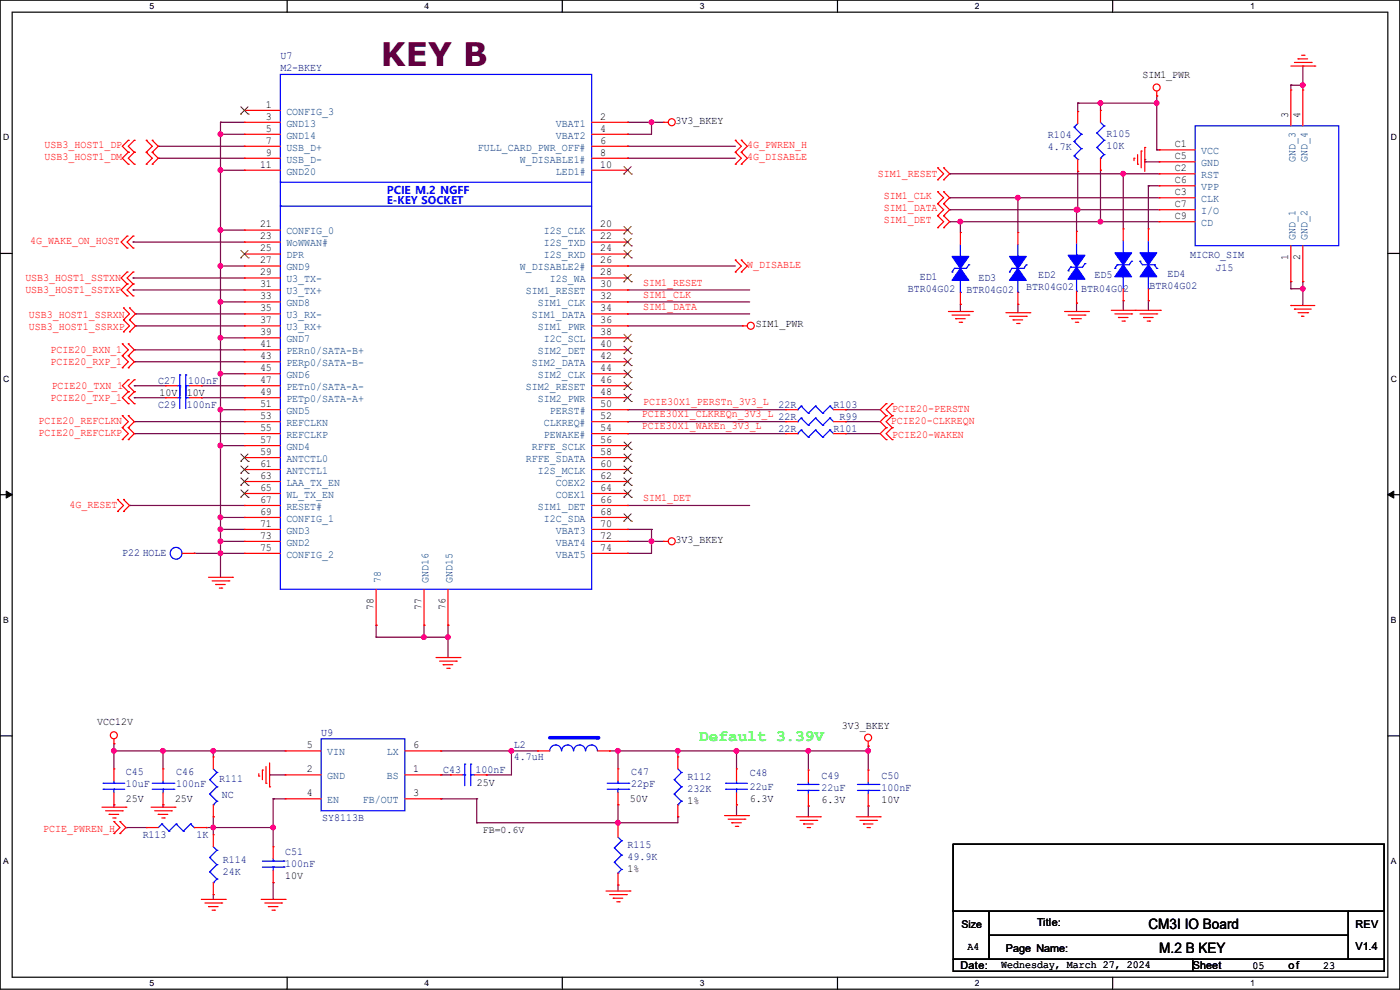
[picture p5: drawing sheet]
<svg xmlns="http://www.w3.org/2000/svg" width="297mm" height="210mm" viewBox="0 0 297 210" stroke-linecap="round" stroke-linejoin="round" font-family="sans-serif">
<path d="M0 0h297v209.8h-297zM2.6 2.6h291.8v204.7h-291.8z" fill="none" stroke="#000" stroke-width=".25"/>
<g fill="#fff">
<path d="M31.7 .3h1v2h-1z"/>
<path d="M31.7 207.6h1v1.9h-1z"/>
</g>
<path d="M60.9 0v2.6M60.9 207.3v2.5" fill="none" stroke="#000" stroke-width=".25"/>
<g fill="#fff">
<path d="M90.1 .3h1v2h-1z"/>
<path d="M90.1 207.6h1v1.9h-1z"/>
</g>
<path d="M119.3 0v2.6M119.3 207.3v2.5" fill="none" stroke="#000" stroke-width=".25"/>
<g fill="#fff">
<path d="M148.5 .3h.9v2h-.9z"/>
<path d="M148.5 207.6h.9v1.9h-.9z"/>
</g>
<path d="M177.7 0v2.6M177.7 207.3v2.5" fill="none" stroke="#000" stroke-width=".25"/>
<g fill="#fff">
<path d="M206.8 .3h1v2h-1z"/>
<path d="M206.8 207.6h1v1.9h-1z"/>
</g>
<path d="M236.1 0v2.6M236.1 207.3v2.5" fill="none" stroke="#000" stroke-width=".25"/>
<g fill="#fff">
<path d="M265.2 .3h1v2h-1z"/>
<path d="M265.2 207.6h1v1.9h-1z"/>
<path d="M.7 28.2h1.2v1.9h-1.2z"/>
<path d="M295.1 28.2h1.2v1.9h-1.2z"/>
<path d="M.7 79.3h1.2v2h-1.2z"/>
<path d="M295.1 79.3h1.2v2h-1.2z"/>
</g>
<path d="M0 53.8h2.6M294.4 53.8h2.6" fill="none" stroke="#000" stroke-width=".25"/>
<g fill="#fff">
<path d="M.7 130.5h1.2v2h-1.2z"/>
<path d="M295.1 130.5h1.1v2h-1.1z"/>
</g>
<path d="M0 104.9h2.6M294.4 104.9h2.6" fill="none" stroke="#000" stroke-width=".25"/>
<path d="M1.3 104.2l1.3 .7-1.3 .8zM294.4 104.9l1.3-.7v1.5z" fill="#000" stroke="#000" stroke-width=".21"/>
<g fill="#fff">
<path d="M.7 181.7h1.2v2h-1.2z"/>
<path d="M295.1 181.7h1.1v2h-1.1z"/>
</g>
<path d="M0 156.1h2.6M294.4 156.1h2.6M202.2 179.1h91.5v14.2h-91.5zM202.2 193.3h7.6v10.2h-7.6zM209.8 193.3h76.2v5.1h-76.2zM209.8 198.4h76.2v5.1h-76.2zM286 193.3h7.7v10.2h-7.7zM202.2 203.5h50.8v2.5h-50.8zM253 203.5h40.7v2.5h-40.7z" fill="none" stroke="#000" stroke-width=".25"/>
<g fill="none" stroke="#800040" stroke-width=".25">
<path d="M273.9 18.1h.1M273.9 18.1h2.5M273.9 18.1v1M276.4 14h.1M276.4 18.1h.1M276.4 14v5.1M33.6 33.6h.1M33.6 31h.1M33.6 31h18.3M33.6 33.6h18.3M46.8 28.5h.1M46.8 36.1h.1"/>
<path d="M46.8 26h.1M46.8 26v96.5M46.8 28.5h5.1M46.8 26h5.1M46.8 36.1h5.1M133.1 26h.1M133.1 28.5h.1M133.1 31h.1M133.1 33.6h.1M133.1 26h7.7M133.1 31h22.9M133.1 33.6h22.9"/>
<path d="M138.2 26h.1M138.2 26v2.5h-5.1M201.5 36.9h.1M201.5 36.9h44.4M228.6 21.9h.1M228.6 36.4h.1M228.6 21.9h16.8M228.6 21.9v1.8M228.6 36.4v8.1M233.5 21.9h.1M233.5 36.1h.1M233.5 21.9v1.5"/>
<path d="M233.5 36.1v10.9M238.3 36.9h.1M238.3 36.9v11.7M242.9 33.8h.1M242.9 34.3h.1M242.9 33.8v.5M242.9 34.3h3M243.6 39.4h.1M243.6 39.4v9.2M243.6 39.4h2.3M245.4 20.4h.1M245.4 31.8h.1"/>
<path d="M245.4 21.9h.1M245.4 20.4v11.4M245.4 31.8h.5M28.2 51.4h.1M28.2 59h.1M28.2 51.4h23.7M28.2 59h23.7M46.8 56.4h.1M46.8 48.8h.1M46.8 56.4h5.1M46.8 48.8h5.1M133.1 56.4h.1"/>
<path d="M133.1 56.4h22.9M201.5 42h.1M201.5 44.5h.1M201.5 47h.1M201.5 42h44.4M201.5 44.5h44.4M201.5 47h44.4M203.8 47h.1M203.8 47v2.3M215.9 42h.1M215.9 42v7.3M228.4 44.5h.1"/>
<path d="M228.4 44.5v4.6M228.6 44.5h.1M233.5 47h.1M273.9 59.7h.1M273.9 59.7v1.6M276.4 59.7h.1M276.4 59.7v5.1M28.2 61.5h.1M28.2 61.5h23.7M28.5 74.2h.1M28.5 76.8h.1M28.5 74.2h23.4"/>
<path d="M28.5 76.8h23.4M28.7 69.1h.1M28.7 66.6h.1M28.7 69.1h23.2M28.7 66.6h23.2M46.8 64.1h.1M46.8 71.7h.1M46.8 79.3h.1M46.8 64.1h5.1M46.8 71.7h5.1M46.8 79.3h5.1M133.1 69.1h.1"/>
<path d="M133.1 66.6h.1M133.1 64.1h.1M133.1 61.5h.1M133.1 64.1h25.9M133.1 69.1h24.4M133.1 66.6h25.9M133.1 61.5h25.9M203.8 64.6h.1M203.8 64.6v1.5M215.9 64.6h.1M215.9 64.6v1.7M228.4 64.3h.1"/>
<path d="M228.4 64.3v1.8M238.3 63.8h.1M238.3 63.8v2M243.6 63.8h.1M243.6 63.8v2M273.9 61.3h.1M273.9 61.3h2.5M276.4 61.3h.1M28.5 81.8h.1M28.5 84.4h.1M28.5 92h.1M28.5 89.5h.1"/>
<path d="M28.5 89.5h23.4M28.5 92h23.4M28.5 81.8h6.6M28.5 84.4h6.6M42.7 84.4h.1M42.7 81.8h.1M42.7 81.8h9.2M42.7 84.4h9.2M46.8 94.5h.1M46.8 86.9h.1M46.8 86.9h5.1M46.8 94.5h5.1"/>
<path d="M133.1 89.5h.1M133.1 92h.1M133.1 86.9h.1M133.1 89.5h33.6M133.1 92h33.6M133.1 86.9h33.6M179.4 89.5h.1M179.4 92h.1M179.4 86.9h.1M179.4 89.5h7.3M179.4 92h7.3M179.4 86.9h7.3"/>
<path d="M27.5 107.2h.1M27.5 107.2h24.4M41.2 117.4h.1M41.2 117.4h10.7M46.8 114.9h.1M46.8 112.3h.1M46.8 109.8h.1M46.8 117.4h.1M46.8 114.9h5.1M46.8 112.3h5.1M46.8 109.8h5.1M133.1 114.9h.1"/>
<path d="M133.1 117.4h.1M133.1 112.3h.1M133.1 107.2h.1M133.1 114.9h7.7M133.1 112.3h5.1M133.1 107.2h25.9M138.2 114.9h.1M138.2 112.3h.1M138.2 112.3v5.1h-5.1M79.8 132.6h.1M79.8 135.2h.1M79.8 132.6v2.6"/>
<path d="M79.8 135.2h15.2M90 132.6h.1M90 135.2h.1M90 132.6v2.6M95 132.6h.1M95 135.2h.1M95 132.6v6.9M24.2 157.8h.1M24.2 159.3h.1M24.2 159.3h36.3M24.2 157.8v5.3M34.6 159.3h.1"/>
<path d="M34.6 159.3v3.8M45.3 159.3h.1M45.3 159.3v1.3M93.5 159.3h.1M93.5 159.3h20.6M108.5 159.3h.1M108.5 159.3v5.1h-5.3M129.3 159.3h.1M129.3 159.3h54.9M131.1 159.3h.1M131.1 159.3v3.8M143.8 159.3h.1"/>
<path d="M143.8 159.3v1.3M156.3 159.3h.1M156.3 159.3v3.8M171.5 159.3h.1M171.5 159.3v4.1M184.2 158.3h.1M184.2 159.3h.1M184.2 158.3v5.1M24.2 170.7h.1M24.2 170.7v.5M26.7 175.6h.1M26.7 175.6h4.3"/>
<path d="M34.6 170.7h.1M34.6 170.7v.5M43.7 175.6h.1M43.7 175.6h14.3M45.3 175.6h.1M45.3 173.3h.1M45.3 173.3v3.8M57.2 164.4h.1M57.2 164.4h3.3M58 175.6h.1M58 169.5h.1M58 169.5v10.1"/>
<path d="M58 169.5h2.5M93.5 164.4h.1M93.5 169.5h.1M93.5 164.4h2M93.5 169.5h7.6M101.1 174.5h.1M101.1 169.5h.1M101.1 169.5v5M103.2 164.4h.1M131.1 174.5h.1M131.1 170.7h.1M131.1 170.7v4.3"/>
<path d="M143.8 173.3h.1M143.8 173.3v1.2h-42.7M156.3 170.7h.1M156.3 170.7v2.3M171.5 171h.1M171.5 171v2.3M184.2 171h.1M184.2 171v2.3M45.3 189.8h.1M45.3 189.8v1M58 187.2h.1M58 187.2v3.6"/>
<path d="M131.1 187.7h.1M131.1 187.7v1.3"/>
</g>
<g fill="#f0f" stroke="#f0f" stroke-width=".25">
<circle cx="276.4" cy="18.1" r=".49"/>
<circle cx="276.4" cy="61.2" r=".49"/>
<circle cx="245.4" cy="21.9" r=".49"/>
<circle cx="233.4" cy="21.9" r=".49"/>
<circle cx="238.3" cy="36.9" r=".49"/>
<circle cx="215.9" cy="41.9" r=".49"/>
<circle cx="228.4" cy="44.5" r=".49"/>
<circle cx="233.4" cy="47" r=".49"/>
<circle cx="203.7" cy="47" r=".49"/>
<circle cx="228.6" cy="44.5" r=".49"/>
<circle cx="46.8" cy="117.4" r=".49"/>
<circle cx="46.8" cy="109.7" r=".49"/>
<circle cx="46.8" cy="94.5" r=".49"/>
<circle cx="46.8" cy="64" r=".49"/>
<circle cx="46.8" cy="71.6" r=".49"/>
<circle cx="46.8" cy="86.9" r=".49"/>
<circle cx="46.8" cy="79.3" r=".49"/>
<circle cx="95" cy="135.1" r=".49"/>
<circle cx="138.2" cy="114.8" r=".49"/>
<circle cx="46.8" cy="36.1" r=".49"/>
<circle cx="46.8" cy="28.5" r=".49"/>
<circle cx="138.2" cy="25.9" r=".49"/>
<circle cx="46.8" cy="112.3" r=".49"/>
<circle cx="46.8" cy="114.8" r=".49"/>
<circle cx="46.8" cy="56.4" r=".49"/>
<circle cx="46.8" cy="48.8" r=".49"/>
<circle cx="89.9" cy="135.1" r=".49"/>
<circle cx="131.1" cy="159.3" r=".49"/>
<circle cx="57.9" cy="175.5" r=".49"/>
<circle cx="45.2" cy="175.5" r=".49"/>
<circle cx="131.1" cy="174.5" r=".49"/>
<circle cx="108.5" cy="159.3" r=".49"/>
<circle cx="156.2" cy="159.3" r=".49"/>
<circle cx="143.8" cy="159.3" r=".49"/>
<circle cx="45.2" cy="159.3" r=".49"/>
<circle cx="34.6" cy="159.3" r=".49"/>
<circle cx="24.2" cy="159.3" r=".49"/>
<circle cx="171.5" cy="159.3" r=".49"/>
<circle cx="184.2" cy="159.3" r=".49"/>
</g>
<g fill="none" stroke="#f00" stroke-width=".25">
<path d="M245.4 19.3v1.1M273.9 19.1h.1M273.9 14h5M273.9 19.1v7.6M274.6 13.3h3.6M275.4 12.5h.1M275.4 12.5h2M276.1 11.7h.5M276.4 19.1h.1M276.4 19.1v7.6M276.6 11.7h.1M278.2 13.3h.1"/>
<path d="M278.9 14h.1M27.2 32.3h.1M27.2 29.8h.1M27.2 34.8h.1M27.2 29.8l-1.2 1.2 1.2 1.3M27.2 32.3l-1.2 1.3 1.2 1.2M28.5 32.3h.1M28.5 29.8h.1M28.5 34.8h.1M28.5 29.8l-1.3 1.2 1.3 1.3M28.5 32.3l-1.3 1.3 1.3 1.2M31 32.3h.1"/>
<path d="M31 29.8h.1M31 34.8h.1M31 29.8l1.3 1.2-1.3 1.3M31 32.3l1.3 1.3-1.3 1.2M32.3 29.8h.1M32.3 32.3h.1M32.3 34.8h.1M32.3 29.8l1.3 1.2-1.3 1.3M32.3 32.3l1.3 1.3-1.3 1.2M51.9 23.4h.1M51.9 26h.1M51.9 28.5h.1"/>
<path d="M51.9 31h.1M51.9 33.6h.1M51.9 36.1h.1M51.9 26h7.6M51.9 23.4h7.6M51.9 28.5h7.6M51.9 31h7.6M51.9 33.6h7.6M51.9 36.1h7.6M125.5 26h7.6M125.5 28.5h7.6M125.5 31h7.6"/>
<path d="M125.5 33.6h7.6M125.5 36.1h7.6M133.1 26h.1M133.1 28.5h.1M133.1 31h.1M133.1 33.6h.1M133.1 36.1h.1M140.8 26h.1M140.8 26h1M156 29.8h.1M156 32.3h.1M156 34.8h.1"/>
<path d="M156 29.8l1.3 1.2-1.3 1.3M156 32.3l1.3 1.3-1.3 1.2M157.3 29.8h.1M157.3 32.3h.1M157.3 34.8h.1M157.3 29.8l1.2 1.2-1.2 1.3M157.3 32.3l1.2 1.3-1.2 1.2M198.9 38.1h.1M198.9 35.6h.1M198.9 35.6l1.3 1.3-1.3 1.2M200.2 35.6h.1M200.2 38.1h.1"/>
<path d="M200.2 35.6l1.3 1.3-1.3 1.2M228.6 23.7h.1M228.6 36.4h.1M228.6 23.7v2.5M228.6 33.8v2.6M233.5 23.4h.1M233.5 36.1h.1M233.5 23.4v2.6M233.5 33.6v2.5M240.6 33.6h.1M240.6 33.6v.5M241.3 34.8h.1"/>
<path d="M241.3 32.8v2M242.1 32h.1M242.1 32v3.6M242.9 31.3h.1M242.9 31.3v5.1M245.4 20.4h.1M245.9 31.8h.1M245.9 34.3h.1M245.9 36.9h.1M245.9 39.4h.1M245.9 31.8h7.6M245.9 34.3h7.6"/>
<path d="M245.9 36.9h7.6M245.9 39.4h7.6M27 50.1h.1M27 52.6h.1M27 57.7h.1M27 50.1l-1.3 1.3 1.3 1.2M27 57.7l-1.3 1.3 1.3 1.2M28.2 50.1h.1M28.2 52.6h.1M28.2 57.7h.1M28.2 50.1l-1.2 1.3 1.2 1.2M28.2 57.7l-1.2 1.3 1.2 1.2"/>
<path d="M51.9 48.8h.1M51.9 51.4h.1M51.9 53.9h.1M51.9 56.4h.1M51.9 59h.1M51.9 48.8h7.6M51.9 51.4h7.6M51.9 53.9h7.6M51.9 56.4h7.6M51.9 59h7.6M125.5 48.8h7.6M125.5 51.4h7.6"/>
<path d="M125.5 53.9h7.6M125.5 56.4h7.6M125.5 59h7.6M133.1 48.8h.1M133.1 51.4h.1M133.1 53.9h.1M133.1 56.4h.1M133.1 59h.1M156 55.2h.1M156 57.7h.1M156 55.2l1.3 1.2-1.3 1.3M157.3 55.2h.1"/>
<path d="M157.3 57.7h.1M157.3 55.2l1.2 1.2-1.2 1.3M198.9 43.2h.1M198.9 40.7h.1M198.9 45.8h.1M198.9 48.3h.1M198.9 40.7l1.3 1.3-1.3 1.2M198.9 43.2l1.3 1.3-1.3 1.3M198.9 45.8l1.3 1.2-1.3 1.3M200.2 40.7h.1M200.2 43.2h.1M200.2 45.8h.1"/>
<path d="M200.2 48.3h.1M200.2 40.7l1.3 1.3-1.3 1.2M200.2 43.2l1.3 1.3-1.3 1.3M200.2 45.8l1.3 1.2-1.3 1.3M203.8 49.3h.1M203.8 49.3v2.6M228.4 49.1h.1M228.4 49.1v2.5M238.3 48.6h.1M238.3 48.6v2.5M243.6 48.6h.1M243.6 48.6v2.5"/>
<path d="M245.9 42h.1M245.9 44.5h.1M245.9 47h.1M245.9 42h7.6M245.9 44.5h7.6M245.9 47h7.6M273.9 59.7h.1M273.9 52.1v7.6M276.4 59.7h.1M276.4 52.1v7.6M26 75.5h.1M26 72.9h.1"/>
<path d="M26 78h.1M26 72.9l1.2 1.3-1.2 1.3M26 75.5l1.2 1.3-1.2 1.2M26.2 65.3h.1M26.2 67.9h.1M26.2 70.4h.1M26.2 65.3l1.3 1.3-1.3 1.3M26.2 67.9l1.3 1.2-1.3 1.3M27 60.2h.1M27 62.8h.1M27 60.2l-1.3 1.3 1.3 1.3M27.2 72.9h.1"/>
<path d="M27.2 75.5h.1M27.2 78h.1M27.2 72.9l1.3 1.3-1.3 1.3M27.2 75.5l1.3 1.3-1.3 1.2M27.5 67.9h.1M27.5 65.3h.1M27.5 70.4h.1M27.5 65.3l1.2 1.3-1.2 1.3M27.5 67.9l1.2 1.2-1.2 1.3M28.2 60.2h.1M28.2 62.8h.1M28.2 60.2l-1.2 1.3 1.2 1.3"/>
<path d="M51.9 71.7h.1M51.9 69.1h.1M51.9 74.2h.1M51.9 66.6h.1M51.9 64.1h.1M51.9 76.8h.1M51.9 79.3h.1M51.9 61.5h.1M51.9 66.6h7.6M51.9 69.1h7.6M51.9 64.1h7.6M51.9 71.7h7.6"/>
<path d="M51.9 74.2h7.6M51.9 76.8h7.6M51.9 79.3h7.6M51.9 61.5h7.6M125.5 66.6h7.6M125.5 69.1h7.6M125.5 64.1h7.6M125.5 71.7h7.6M125.5 74.2h7.6M125.5 76.8h7.6M125.5 79.3h7.6M125.5 61.5h7.6"/>
<path d="M133.1 64.1h.1M133.1 66.6h.1M133.1 69.1h.1M133.1 71.7h.1M133.1 74.2h.1M133.1 76.8h.1M133.1 79.3h.1M133.1 61.5h.1M157.5 69.1h.1M157.5 69.1h1M201.2 66.1h5.1M202 66.8h3.5"/>
<path d="M202.7 67.6h.1M202.7 67.6h2.1M203.5 68.4h.5M203.8 64.6h.1M203.8 62v2.6M204 68.4h.1M205.5 66.8h.1M206.3 66.1h.1M213.4 66.3h5.1M214.2 67.1h3.5M214.9 67.9h.1M214.9 67.9h2.1"/>
<path d="M215.7 68.6h.5M216.2 68.6h.1M217.7 67.1h.1M218.5 66.3h.1M225.8 66.1h5.1M226.6 66.8h3.6M227.4 67.6h.1M227.4 67.6h2M228.1 68.4h.5M228.4 64.3h.1M228.4 61.8v2.5M228.6 68.4h.1"/>
<path d="M230.2 66.8h.1M230.9 66.1h.1M235.8 65.8h5M236.5 66.6h3.6M237.3 67.4h.1M237.3 67.4h2M238 68.1h.5M238.3 63.8h.1M238.3 61.3v2.5M238.5 68.1h.1M240.1 66.6h.1M240.8 65.8h.1"/>
<path d="M241.1 65.8h5.1M241.9 66.6h3.5M242.6 67.4h.1M242.6 67.4h2M243.4 68.1h.5M243.6 63.8h.1M243.6 61.3v2.5M243.9 68.1h.1M245.4 66.6h.1M246.2 65.8h.1M273.9 64.8h.1M273.9 64.8h5"/>
<path d="M274.6 65.6h.1M274.6 65.6h3.6M275.4 66.3h2M276.1 67.1h.1M276.1 67.1h.5M277.4 66.3h.1M26 93.3h.1M26 90.7h.1M26 88.2h.1M26 90.7l1.2 1.3-1.2 1.3M26 88.2l1.2 1.3-1.2 1.2M27.2 90.7h.1"/>
<path d="M27.2 93.3h.1M27.2 88.2h.1M27.2 83.1h.1M27.2 80.6h.1M27.2 85.6h.1M27.2 90.7l1.3 1.3-1.3 1.3M27.2 88.2l1.3 1.3-1.3 1.2M27.2 80.6l-1.2 1.2 1.2 1.3M27.2 83.1l-1.2 1.3 1.2 1.2M28.5 83.1h.1M28.5 80.6h.1M28.5 85.6h.1"/>
<path d="M28.5 80.6l-1.3 1.2 1.3 1.3M28.5 83.1l-1.3 1.3 1.3 1.2M35.1 84.4h.1M35.1 84.4h2.5M40.2 84.4h2.5M42.7 84.4h.1M51.9 81.8h.1M51.9 84.4h.1M51.9 86.9h.1M51.9 89.5h.1M51.9 92h.1M51.9 94.5h.1"/>
<path d="M51.9 97.1h.1M51.9 99.6h.1M51.9 89.5h7.6M51.9 92h7.6M51.9 81.8h7.6M51.9 84.4h7.6M51.9 86.9h7.6M51.9 94.5h7.6M51.9 97.1h7.6M51.9 99.6h7.6M125.5 89.5h7.6M125.5 92h7.6"/>
<path d="M125.5 81.8h7.6M125.5 84.4h7.6M125.5 86.9h7.6M125.5 94.5h7.6M125.5 97.1h7.6M125.5 99.6h7.6M133.1 81.8h.1M133.1 84.4h.1M133.1 86.9h.1M133.1 89.5h.1M133.1 92h.1M133.1 94.5h.1"/>
<path d="M133.1 97.1h.1M133.1 99.6h.1M166.7 89.5h.1M166.7 92h.1M166.7 86.9h.1M166.7 89.5h2.5M166.7 92h2.5M166.7 86.9h2.5M176.8 89.5h2.6M176.8 92h2.6M176.8 86.9h2.6M179.4 89.5h.1"/>
<path d="M179.4 92h.1M179.4 86.9h.1M188 85.6h.1M188 88.2h.1M188 90.7h.1M188 93.3h.1M188 85.6l-1.3 1.3 1.3 1.3M188 88.2l-1.3 1.3 1.3 1.2M188 90.7l-1.3 1.3 1.3 1.3M189.3 88.2h.1M189.3 85.6h.1M189.3 90.7h.1"/>
<path d="M189.3 93.3h.1M189.3 85.6l-1.3 1.3 1.3 1.3M189.3 88.2l-1.3 1.3 1.3 1.2M189.3 90.7l-1.3 1.3 1.3 1.3M24.9 108.5h.1M24.9 106h.1M24.9 106l1.3 1.2-1.3 1.3M26.2 106h.1M26.2 108.5h.1M26.2 106l1.3 1.2-1.3 1.3M38.7 117.4h2.5M41.2 117.4h.1"/>
<path d="M51.9 107.2h.1M51.9 109.8h.1M51.9 112.3h.1M51.9 117.4h.1M51.9 114.9h.1M51.9 102.2h.1M51.9 104.7h.1M51.9 114.9h7.6M51.9 117.4h7.6M51.9 107.2h7.6M51.9 109.8h7.6M51.9 112.3h7.6"/>
<path d="M51.9 102.2h7.6M51.9 104.7h7.6M125.5 114.9h7.6M125.5 117.4h7.6M125.5 107.2h7.6M125.5 109.8h7.6M125.5 112.3h7.6M125.5 102.2h7.6M125.5 104.7h7.6M133.1 109.8h.1M133.1 112.3h.1M133.1 114.9h.1"/>
<path d="M133.1 117.4h.1M133.1 107.2h.1M133.1 104.7h.1M133.1 102.2h.1M140.8 114.9h.1M140.8 114.9h1M44.2 122.5h5.1M45 123.2h3.6M45.8 124h.1M45.8 124h2M46.5 124.8h.5M47 124.8h.1"/>
<path d="M48.6 123.2h.1M49.3 122.5h.1M79.8 132.6h.1M79.8 125v7.6M90 132.6h.1M90 125v7.6M92.5 139.5h5.1M95 132.6h.1M95 125v7.6M97.6 139.5h.1M24.2 157.8h.1M24.2 156.8v1"/>
<path d="M60.5 159.3h.1M60.5 159.3h7.6M85.9 159.3h7.6M93.3 140.3h3.5M93.5 159.3h.1M94 141h.1M94 141h2.1M94.8 141.8h.5M95.3 141.8h.1M96.8 140.3h.1M184.2 158.3h.1M184.2 157.3v1"/>
<path d="M21.6 171.2h5.1M22.4 172h3.6M23.2 172.8h.1M23.2 172.8h2M23.9 173.5h.5M24.2 176.8h.1M24.2 174.3h.1M24.2 163.1h.1M24.2 170.7h.1M24.2 163.1v2.6M24.2 168.2v2.5M24.2 174.3l1.2 1.3-1.2 1.2"/>
<path d="M24.4 173.5h.1M25.4 174.3h.1M25.4 176.8h.1M25.4 174.3l1.3 1.3-1.3 1.2M26 172h.1M26.7 171.2h.1M31 175.6h.1M31 175.6h2.6M32 171.2h5.1M32.8 172h3.6M33.6 172.8h.1M33.6 172.8h2"/>
<path d="M34.3 173.5h.5M34.6 163.1h.1M34.6 170.7h.1M34.6 163.1v2.6M34.6 168.2v2.5M34.8 173.5h.1M36.4 172h.1M37.1 171.2h.1M41.2 175.6h2.5M43.7 175.6h.1M45.3 160.6h.1M45.3 173.3h.1"/>
<path d="M45.3 160.6v2.5M45.3 170.7v2.6M54.9 164.6h.1M54.9 164.1v.5M55.7 163.4h.1M55.7 163.4v2M56.4 166.2h.1M56.4 162.6v3.6M57.2 166.9h.1M57.2 161.8v5.1M58 179.6h.1M58 179.6v2.6"/>
<path d="M60.5 169.5h.1M60.5 164.4h.1M60.5 169.5h7.6M60.5 164.4h7.6M85.9 169.5h7.6M85.9 164.4h7.6M93.5 169.5h.1M93.5 164.4h.1M95.5 164.4h.1M95.5 164.4h2.6M100.6 164.4h2.6M103.2 164.4h.1"/>
<path d="M131.1 175h.1M131.1 163.1h.1M131.1 170.7h.1M131.1 163.1v2.6M131.1 168.2v2.5M131.1 175v2.6M143.8 160.6h.1M143.8 173.3h.1M143.8 160.6v2.5M143.8 170.7v2.6M153.7 173h5.1M154.5 173.8h3.5"/>
<path d="M155.2 174.5h.1M155.2 174.5h2.1M156 175.3h.5M156.3 163.1h.1M156.3 170.7h.1M156.3 163.1v2.6M156.3 168.2v2.5M156.5 175.3h.1M158 173.8h.1M158.8 173h.1M169 173.3h5M169.7 174h3.6"/>
<path d="M170.5 174.8h.1M170.5 174.8h2M171.2 175.6h.5M171.5 163.4h.1M171.5 171h.1M171.5 163.4v2.5M171.5 168.4v2.6M171.7 175.6h.1M173.3 174h.1M174 173.3h.1M181.7 173.3h5M182.4 174h3.6"/>
<path d="M183.2 174.8h.1M183.2 174.8h2M183.9 175.6h.5M184.2 163.4h.1M184.2 171h.1M184.2 163.4v2.5M184.2 168.4v2.6M184.4 175.6h.1M186 174h.1M186.7 173.3h.1M42.7 190.8h5.1M43.5 191.6h3.5"/>
<path d="M44.2 192.3h.1M44.2 192.3h2.1M45 193.1h.5M45.5 193.1h.1M47 191.6h.1M47.8 190.8h.1M55.4 190.8h5.1M56.2 191.6h3.5M56.9 192.3h.1M56.9 192.3h2.1M57.7 193.1h.5M58 187.2h.1"/>
<path d="M58 184.7v2.5M58.2 193.1h.1M59.7 191.6h.1M60.5 190.8h.1M128.6 189h5M129.3 189.8h3.6M130.1 190.5h.1M130.1 190.5h2M130.9 191.3h.5M131.1 187.7h.1M131.1 185.2v2.5M131.4 191.3h.1"/>
<path d="M132.9 189.8h.1M133.6 189h.1"/>
<circle cx="245.4" cy="18.6" r=".74"/>
<circle cx="142.5" cy="25.9" r=".74"/>
<circle cx="159.3" cy="69.1" r=".74"/>
<circle cx="142.5" cy="114.8" r=".74"/>
<circle cx="24.2" cy="156" r=".74"/>
<circle cx="184.2" cy="156.5" r=".74"/>
</g>
<g fill="none" stroke="#00f" stroke-width=".25">
<path d="M59.5 15.8h66v109.2h-66zM59.5 38.7h.1M59.5 38.7h66M227.9 27h.1M227.9 30h.1M227.9 33.1h.1M227.9 27l1.5 1.5M227.9 30l1.5 1.5M227.9 33.1l.7 .7M228.6 33.8h.1M228.6 26.2l-.7 .8M229.4 28.5h.1"/>
<path d="M229.4 31.5h.1M229.4 31.5l-1.5 1.6M229.4 28.5l-1.5 1.5M232.7 28.2h.1M232.7 31.3h.1M232.7 28.2l1.5 1.6M232.7 31.3l1.5 1.5M233.5 33.6h.1M233.5 26l.7 .7M234.2 26.7h.1M234.2 29.8h.1M234.2 32.8h.1"/>
<path d="M234.2 26.7l-1.5 1.5M234.2 29.8l-1.5 1.5M234.2 32.8l-.7 .8M253.5 26.7h30.5v25.4h-30.5zM59.5 43.7h.1M59.5 43.7h66M202 57.7h.1M202.5 56.9h.1M202.5 56.9l-.5 .8M203.8 54.4h.1M203.8 51.9v2.5M203.8 59.5v2.5"/>
<path d="M205.5 56.2h.1M205.5 56.2l-.5 .7h-2.5M226.6 57.4h.1M227.1 56.7h.1M227.1 56.7l-.5 .7M228.4 54.1h.1M228.4 51.6v2.5M228.4 59.2v2.6M230.2 55.9h.1M230.2 55.9l-.5 .8h-2.6M236.5 56.9h.1M237 56.2h.1"/>
<path d="M237 56.2l-.5 .7M238.3 53.6h.1M238.3 51.1v2.5M238.3 58.7v2.6M240.1 55.4h.1M240.1 55.4l-.5 .8h-2.6M241.9 55.4h.1M241.9 55.4l.5 .8h2.5M243.6 53.6h.1M243.6 51.1v2.5M243.6 58.7v2.6M244.9 56.2h.1"/>
<path d="M244.9 56.2l.5 .7M245.4 56.9h.1M203.8 62h.1M228.4 61.8h.1M238.3 61.3h.1M243.6 61.3h.1M37.6 84.4h.5M38.1 84.4h.1M38.1 82.1h.1M38.1 82.1v4.6M39.4 82.1h.1M39.4 84.4h.1"/>
<path d="M39.4 84.4h.8M39.4 82.1v4.6M169.2 89.5h.1M169.2 92h.1M169.2 86.9h.1M170 88.7h.1M170 91.2h.1M170 86.1h.1M170 88.7l1.5 1.5M170 88.7l-.8 .8M170 91.2l1.5 1.6M170 91.2l-.8 .8"/>
<path d="M170 86.1l1.5 1.6M170 86.1l-.8 .8M171.5 90.2h.1M171.5 92.8h.1M171.5 87.7h.1M173 88.7h.1M173 91.2h.1M173 86.1h.1M173 88.7l1.5 1.5M173 88.7l-1.5 1.5M173 91.2l1.5 1.6M173 91.2l-1.5 1.6"/>
<path d="M173 86.1l1.5 1.6M173 86.1l-1.5 1.6M174.5 90.2h.1M174.5 92.8h.1M174.5 87.7h.1M176.1 88.7h.1M176.1 91.2h.1M176.1 86.1h.1M176.1 88.7l.7 .8M176.1 88.7l-1.6 1.5M176.1 91.2l.7 .8M176.1 91.2l-1.6 1.6"/>
<path d="M176.1 86.1l.7 .8M176.1 86.1l-1.6 1.6M68.1 156.8h17.8v15.2h-17.8zM119.1 159.3a1.25 1.25 0 0 0-1.2-1.3 1.25 1.25 0 0 0-1.3 1.3M121.7 159.3a1.25 1.25 0 0 0-1.3-1.3 1.25 1.25 0 0 0-1.2 1.3M124.2 159.3a1.25 1.25 0 0 0-1.2-1.3 1.25 1.25 0 0 0-1.3 1.3M126.7 159.3a1.25 1.25 0 0 0-1.2-1.3 1.25 1.25 0 0 0-1.3 1.3M21.9 167.4h.1M21.9 166.2h.1M21.9 167.4h4.6M21.9 166.2h4.6M24.2 166.2h.1"/>
<path d="M24.2 167.4h.1M24.2 165.7v.5M24.2 167.4v.8M32.3 167.4h4.6M32.3 166.2h4.6M34.3 174.8h.1M34.3 174.8l-.7 .8M34.3 174.8l1.6 1.5M34.6 166.2h.1M34.6 167.4h.1M34.6 165.7v.5M34.6 167.4v.8"/>
<path d="M35.9 176.3h.1M36.9 167.4h.1M36.9 166.2h.1M37.4 174.8h.1M37.4 174.8l-1.5 1.5M37.4 174.8l1.5 1.5M38.9 176.3h.1M40.4 174.8h.1M40.4 174.8l-1.5 1.5M40.4 174.8l.8 .8M41.2 175.6h.1M44.5 165.4h.1"/>
<path d="M44.5 168.4h.1M44.5 165.4l1.5 1.5M44.5 168.4l1.5 1.6M45.3 170.7h.1M45.3 163.1l.7 .8M46 163.9h.1M46 166.9h.1M46 170h.1M46 163.9l-1.5 1.5M46 166.9l-1.5 1.5M46 170l-.7 .7M98.1 164.4h.5"/>
<path d="M98.6 164.4h.1M98.6 162.1h.1M98.6 162.1v4.6M99.9 162.1h.1M99.9 164.4h.1M99.9 164.4h.7M99.9 162.1v4.6M128.8 167.4h4.6M128.8 166.2h4.6M130.3 179.9h.1M130.3 179.9l1.6 1.5M131.1 166.2h.1"/>
<path d="M131.1 167.4h.1M131.1 177.6l.8 .8M131.1 165.7v.5M131.1 167.4v.8M131.9 178.4h.1M131.9 178.4l-1.6 1.5M133.4 167.4h.1M133.4 166.2h.1M143 165.4h.1M143 168.4h.1M143 165.4l1.6 1.5M143 168.4l1.6 1.6"/>
<path d="M143.8 170.7h.1M143.8 163.1l.8 .8M144.6 163.9h.1M144.6 166.9h.1M144.6 170h.1M144.6 163.9l-1.6 1.5M144.6 166.9l-1.6 1.5M144.6 170l-.8 .7M154 167.4h.1M154 166.2h.1M154 167.4h4.5M154 166.2h4.5"/>
<path d="M156.3 166.2h.1M156.3 167.4h.1M156.3 165.7v.5M156.3 167.4v.8M169.2 167.7h.1M169.2 166.4h.1M169.2 167.7h4.6M169.2 166.4h4.6M171.5 166.4h.1M171.5 167.7h.1M171.5 165.9v.5M171.5 167.7v.7"/>
<path d="M181.9 167.7h4.6M181.9 166.4h4.6M184.2 166.4h.1M184.2 167.7h.1M184.2 165.9v.5M184.2 167.7v.7M186.5 167.7h.1M186.5 166.4h.1M55.7 183.9h4.5M55.7 182.7h4.5M58 182.7h.1M58 183.9h.1"/>
<path d="M58 182.2v.5M58 183.9v.8M60.2 183.9h.1M60.2 182.7h.1M130.3 182.9h.1M130.3 182.9l1.6 1.5M131.1 185.2h.1M131.9 181.4h.1M131.9 184.4h.1M131.9 181.4l-1.6 1.5M131.9 184.4l-.8 .8"/>
<circle cx="37.4" cy="117.4" r="1.25"/>
</g>
<g fill="#00f" stroke="#00f" stroke-width=".25">
<path d="M236.5 53.6h3.6l-1.8 2.6z" fill-rule="evenodd"/>
<path d="M238.3 56.2l1.8 2.5h-3.6z" fill-rule="evenodd"/>
<path d="M226.6 54.1h3.6l-1.8 2.6z" fill-rule="evenodd"/>
<path d="M228.4 56.7l1.8 2.5h-3.6z" fill-rule="evenodd"/>
<path d="M241.9 53.6h3.5l-1.8 2.6z" fill-rule="evenodd"/>
<path d="M243.6 56.2l1.8 2.5h-3.5z" fill-rule="evenodd"/>
<path d="M202 54.4h3.5l-1.7 2.5z" fill-rule="evenodd"/>
<path d="M203.8 56.9l1.7 2.6h-3.5z" fill-rule="evenodd"/>
</g>
<g fill="none" stroke="#804000" stroke-width=".21">
<path d="M51.1 24.2h.1M51.1 22.6l1.6 1.6M52.6 22.6l-1.5 1.6M52.7 24.2h.1M132.3 36.9h.1M132.4 35.3l1.5 1.6M133.9 35.3l-1.6 1.6M133.9 36.9h.1M51.1 54.7h.1M51.1 53.1l1.6 1.6M52.6 53.1l-1.5 1.6M52.7 54.7h.1"/>
<path d="M132.3 49.6h.1M132.3 52.2h.1M132.3 54.7h.1M132.3 59.8h.1M132.4 48l1.5 1.6M132.4 50.6l1.5 1.6M132.4 53.1l1.5 1.6M132.4 58.2l1.5 1.6M133.9 48l-1.6 1.6M133.9 50.6l-1.6 1.6M133.9 53.1l-1.6 1.6M133.9 58.2l-1.6 1.6"/>
<path d="M133.9 49.6h.1M133.9 52.2h.1M133.9 54.7h.1M133.9 59.8h.1M132.3 72.5h.1M132.3 75h.1M132.3 77.6h.1M132.4 70.9l1.5 1.6M132.4 73.4l1.5 1.6M132.4 76l1.5 1.6M132.4 78.5l1.5 1.6M133.9 70.9l-1.6 1.6"/>
<path d="M133.9 73.4l-1.6 1.6M133.9 76l-1.6 1.6M133.9 78.5l-1.6 1.6M133.9 72.5h.1M133.9 75h.1M133.9 77.6h.1M51.1 97.9h.1M51.1 96.3l1.6 1.6M51.1 98.8l1.6 1.6M52.6 96.3l-1.5 1.6M52.6 98.8l-1.5 1.6M52.7 97.9h.1"/>
<path d="M132.3 80.1h.1M132.3 82.6h.1M132.3 85.2h.1M132.3 95.3h.1M132.3 97.9h.1M132.4 81.1l1.5 1.5M132.4 83.6l1.5 1.6M132.4 93.8l1.5 1.5M132.4 96.3l1.5 1.6M132.4 98.8l1.5 1.6M133.9 81.1l-1.6 1.5M133.9 83.6l-1.6 1.6"/>
<path d="M133.9 93.8l-1.6 1.5M133.9 96.3l-1.6 1.6M133.9 98.8l-1.6 1.6M133.9 80.1h.1M133.9 82.6h.1M133.9 85.2h.1M133.9 95.3h.1M133.9 97.9h.1M51.1 100.4h.1M51.1 103h.1M51.1 105.5h.1M51.1 101.4l1.6 1.6"/>
<path d="M51.1 103.9l1.6 1.6M52.6 101.4l-1.5 1.6M52.6 103.9l-1.5 1.6M52.7 100.4h.1M52.7 103h.1M52.7 105.5h.1M132.3 110.6h.1M132.3 105.5h.1M132.3 103h.1M132.3 100.4h.1M132.4 109l1.5 1.6M132.4 103.9l1.5 1.6"/>
<path d="M132.4 101.4l1.5 1.6M133.9 109l-1.6 1.6M133.9 103.9l-1.6 1.6M133.9 101.4l-1.6 1.6M133.9 110.6h.1M133.9 105.5h.1M133.9 103h.1M133.9 100.4h.1"/>
</g>
<path d="M116.6 156.5h10.2" fill="none" stroke="#00f" stroke-width=".76"/>
<circle cx="126.8" cy="156.5" r=".38" fill="#00f"/>
<g fill="none" stroke="#f00" stroke-width=".25">
<path d="M215.9 49.3h.1M215.9 49.3v2.6M215.9 64.6h.1M215.9 62v2.6M35.1 81.8h.1M35.1 81.8h2.5M40.2 81.8h2.5M42.7 81.8h.1M114.1 159.3h.1M114.1 159.3h2.5M126.8 159.3h2.5M129.3 159.3h.1"/>
<path d="M45.3 177.1h.1M45.3 177.1v2.5M45.3 189.8h.1M45.3 187.2v2.6"/>
</g>
<g fill="none" stroke="#00f" stroke-width=".25">
<path d="M214.2 57.7h.1M214.7 56.9h.1M214.7 56.9l-.5 .8M215.9 54.4h.1M215.9 51.9v2.5M215.9 59.5v2.5M217.7 56.2h.1M217.7 56.2l-.5 .7h-2.5M38.1 79.5h.1M38.1 79.5v4.6M39.4 79.5h.1M39.4 79.5v4.6"/>
<path d="M215.9 62h.1M37.6 81.8h.5M38.1 81.8h.1M39.4 81.8h.1M39.4 81.8h.8M45.3 179.6l.7 .8M44.5 181.9h.1M44.5 185h.1M44.5 181.9l1.5 1.5M44.5 185l1.5 1.5M45.3 187.2h.1M46 180.4h.1"/>
<path d="M46 183.4h.1M46 186.5h.1M46 180.4l-1.5 1.5M46 183.4l-1.5 1.6M46 186.5l-.7 .7"/>
</g>
<g fill="#00f" stroke="#00f" stroke-width=".25">
<path d="M214.2 54.4h3.5l-1.8 2.5z" fill-rule="evenodd"/>
<path d="M215.9 56.9l1.8 2.6h-3.5z" fill-rule="evenodd"/>
</g>
<g fill="#f0f" stroke="#f0f" stroke-width=".25">
<circle cx="276.4" cy="18.1" r=".49"/>
<circle cx="276.4" cy="61.2" r=".49"/>
<circle cx="245.4" cy="21.9" r=".49"/>
<circle cx="233.4" cy="21.9" r=".49"/>
<circle cx="238.3" cy="36.9" r=".49"/>
<circle cx="215.9" cy="41.9" r=".49"/>
<circle cx="228.4" cy="44.5" r=".49"/>
<circle cx="233.4" cy="47" r=".49"/>
<circle cx="203.7" cy="47" r=".49"/>
<circle cx="228.6" cy="44.5" r=".49"/>
<circle cx="46.8" cy="117.4" r=".49"/>
<circle cx="46.8" cy="109.7" r=".49"/>
<circle cx="46.8" cy="94.5" r=".49"/>
<circle cx="46.8" cy="64" r=".49"/>
<circle cx="46.8" cy="71.6" r=".49"/>
<circle cx="46.8" cy="86.9" r=".49"/>
<circle cx="46.8" cy="79.3" r=".49"/>
<circle cx="95" cy="135.1" r=".49"/>
<circle cx="138.2" cy="114.8" r=".49"/>
<circle cx="46.8" cy="36.1" r=".49"/>
<circle cx="46.8" cy="28.5" r=".49"/>
<circle cx="138.2" cy="25.9" r=".49"/>
<circle cx="46.8" cy="112.3" r=".49"/>
<circle cx="46.8" cy="114.8" r=".49"/>
<circle cx="46.8" cy="56.4" r=".49"/>
<circle cx="46.8" cy="48.8" r=".49"/>
<circle cx="89.9" cy="135.1" r=".49"/>
<circle cx="131.1" cy="159.3" r=".49"/>
<circle cx="57.9" cy="175.5" r=".49"/>
<circle cx="45.2" cy="175.5" r=".49"/>
<circle cx="131.1" cy="174.5" r=".49"/>
<circle cx="108.5" cy="159.3" r=".49"/>
<circle cx="156.2" cy="159.3" r=".49"/>
<circle cx="143.8" cy="159.3" r=".49"/>
<circle cx="45.2" cy="159.3" r=".49"/>
<circle cx="34.6" cy="159.3" r=".49"/>
<circle cx="24.2" cy="159.3" r=".49"/>
<circle cx="171.5" cy="159.3" r=".49"/>
<circle cx="184.2" cy="159.3" r=".49"/>
</g>
<text font-size="6.9" fill="#400040" x="80.8" y="14.1">KEY B</text>
<text font-size="3.4" fill="#0f0" x="148.4" y="157.3">Default 3.39V</text>
<g font-size="3">
<text x="243.6" y="197.1">CM3I IO Board</text>
<text x="245.9" y="202.2">M.2 B KEY</text>
</g>
<g font-size="2.3" fill="#000080">
<text x="59.5" y="12.6">U7</text>
<text x="59.5" y="15.1">M2-BKEY</text>
<text x="222.3" y="29.3">R104</text>
<text x="234.7" y="29.1">R105</text>
<text x="222.3" y="31.9">4.7K</text>
<text x="234.7" y="31.6">10K</text>
<text x="195.1" y="59.3">ED1</text>
<text x="207.6" y="59.6">ED3</text>
<text x="220.3" y="59.1">ED2</text>
<text x="232.2" y="59.1">ED5</text>
<text x="247.7" y="58.8">ED4</text>
<text x="252.5" y="54.7">MICRO_SIM</text>
<text x="257.9" y="57.5">J15</text>
<text x="192.6" y="61.8">BTR04G02</text>
<text x="205" y="62.1">BTR04G02</text>
<text x="217.7" y="61.6">BTR04G02</text>
<text x="229.4" y="61.8">BTR04G02</text>
<text x="243.9" y="61.3">BTR04G02</text>
<text x="33.6" y="81.4">C27</text>
<text x="39.9" y="81.4">100nF</text>
<text x="33.6" y="86.5">C29</text>
<text x="39.7" y="86.5">100nF</text>
<text x="165.1" y="86.5">22R</text>
<text x="176.8" y="86.5">R103</text>
<text x="178.1" y="89">R99</text>
<text x="165.1" y="91.6">22R</text>
<text x="176.8" y="91.6">R101</text>
<text x="26" y="118">P22 HOLE</text>
<text x="68.1" y="156.1">U9</text>
<text x="109" y="158.6">L2</text>
<text x="109" y="161.2">4.7uH</text>
<text x="26.7" y="164.5">C45</text>
<text x="26.7" y="167">10uF</text>
<text x="37.4" y="164.5">C46</text>
<text x="37.4" y="167">100nF</text>
<text x="46.5" y="166">R111</text>
<text x="94" y="164">C43</text>
<text x="100.9" y="164">100nF</text>
<text x="133.9" y="164.5">C47</text>
<text x="133.9" y="167">22pF</text>
<text x="145.8" y="165.5">R112</text>
<text x="159" y="164.7">C48</text>
<text x="159" y="167.5">22uF</text>
<text x="174.3" y="165.2">C49</text>
<text x="174.3" y="167.8">22uF</text>
<text x="187" y="165.2">C50</text>
<text x="187" y="167.8">100nF</text>
<text x="47" y="169.3">NC</text>
<text x="145.8" y="168">232K</text>
<text x="30.3" y="177.7">R113</text>
<text x="41.7" y="177.7">1K</text>
<text x="68.4" y="174.1">SY8113B</text>
<text x="133.1" y="180">R115</text>
<text x="47.3" y="183">R114</text>
<text x="47.3" y="185.5">24K</text>
<text x="60.5" y="181.5">C51</text>
<text x="60.5" y="184">100nF</text>
<text x="133.1" y="182.5">49.9K</text>
</g>
<g font-size="2.3">
<text x="242.4" y="16.6">SIM1_PWR</text>
<text x="56.4" y="22.9">1</text>
<text x="56.4" y="25.4">3</text>
<text x="56.4" y="27.9">5</text>
<text x="127.3" y="25.4">2</text>
<text x="127.3" y="27.9">4</text>
<text x="143.3" y="26.3">3V3_BKEY</text>
<text x="273.3" y="24.9" transform="rotate(-90 273.3 24.9)">3</text>
<text x="275.8" y="24.9" transform="rotate(-90 275.8 24.9)">4</text>
<text x="55.2" y="35.6">11</text>
<text x="56.4" y="30.5">7</text>
<text x="56.4" y="33">9</text>
<text x="127.3" y="30.5">6</text>
<text x="127.3" y="33">8</text>
<text x="127.3" y="35.6">10</text>
<text x="249.2" y="31.2">C1</text>
<text x="249.2" y="33.8">C5</text>
<text x="249.2" y="36.3">C2</text>
<text x="249.2" y="38.9">C6</text>
<text x="249.2" y="41.4">C3</text>
<text x="249.2" y="43.9">C7</text>
<text x="249.2" y="46.5">C9</text>
<text x="55.2" y="48.3">21</text>
<text x="55.2" y="50.8">23</text>
<text x="55.2" y="53.3">25</text>
<text x="127.3" y="48.3">20</text>
<text x="127.3" y="50.8">22</text>
<text x="127.3" y="53.3">24</text>
<text x="55.2" y="55.9">27</text>
<text x="55.2" y="58.4">29</text>
<text x="127.3" y="55.9">26</text>
<text x="127.3" y="58.4">28</text>
<text x="273.3" y="55.2" transform="rotate(-90 273.3 55.2)">1</text>
<text x="275.8" y="55.2" transform="rotate(-90 275.8 55.2)">2</text>
<text x="55.2" y="63.5">33</text>
<text x="55.2" y="61">31</text>
<text x="127.3" y="63.5">32</text>
<text x="127.3" y="61">30</text>
<text x="55.2" y="71.1">39</text>
<text x="55.2" y="68.6">37</text>
<text x="55.2" y="66">35</text>
<text x="127.3" y="66">34</text>
<text x="127.3" y="68.6">36</text>
<text x="127.3" y="71.1">38</text>
<text x="160.3" y="69.5">SIM1_PWR</text>
<text x="55.2" y="73.7">41</text>
<text x="55.2" y="76.2">43</text>
<text x="127.3" y="73.7">40</text>
<text x="127.3" y="76.2">42</text>
<text x="33.8" y="83.9">10V</text>
<text x="39.7" y="83.9">10V</text>
<text x="55.2" y="78.7">45</text>
<text x="55.2" y="81.3">47</text>
<text x="55.2" y="83.8">49</text>
<text x="127.3" y="78.7">44</text>
<text x="127.3" y="81.3">46</text>
<text x="127.3" y="83.8">48</text>
<text x="55.2" y="86.4">51</text>
<text x="55.2" y="88.9">53</text>
<text x="127.3" y="86.4">50</text>
<text x="127.3" y="88.9">52</text>
<text x="55.2" y="91.4">55</text>
<text x="55.2" y="94">57</text>
<text x="127.3" y="91.4">54</text>
<text x="127.3" y="94">56</text>
<text x="55.2" y="96.5">59</text>
<text x="55.2" y="99.1">61</text>
<text x="55.2" y="101.6">63</text>
<text x="127.3" y="96.5">58</text>
<text x="127.3" y="101.6">62</text>
<text x="127.3" y="99.1">60</text>
<text x="55.2" y="106.7">67</text>
<text x="55.2" y="104.1">65</text>
<text x="127.3" y="106.7">66</text>
<text x="127.3" y="104.1">64</text>
<text x="55.2" y="109.2">69</text>
<text x="55.2" y="111.8">71</text>
<text x="127.3" y="109.2">68</text>
<text x="127.3" y="111.8">70</text>
<text x="55.2" y="116.8">75</text>
<text x="55.2" y="114.3">73</text>
<text x="127.3" y="114.3">72</text>
<text x="127.3" y="116.8">74</text>
<text x="143.3" y="115.2">3V3_BKEY</text>
<text x="79.2" y="129.3" transform="rotate(-90 79.2 129.3)">78</text>
<text x="89.4" y="129.3" transform="rotate(-90 89.4 129.3)">77</text>
<text x="94.5" y="129.3" transform="rotate(-90 94.5 129.3)">76</text>
<text x="20.6" y="153.8">VCC12V</text>
<text x="178.6" y="154.6">3V3_BKEY</text>
<text x="65.1" y="158.7">5</text>
<text x="87.7" y="158.7">6</text>
<text x="65.1" y="163.8">2</text>
<text x="87.7" y="163.8">1</text>
<text x="101.1" y="166.7">25V</text>
<text x="26.7" y="170.1">25V</text>
<text x="37.1" y="170.1">25V</text>
<text x="65.1" y="168.9">4</text>
<text x="87.7" y="168.9">3</text>
<text x="133.6" y="170.1">50V</text>
<text x="145.8" y="170.6">1%</text>
<text x="159" y="170.1">6.3V</text>
<text x="174.3" y="170.3">6.3V</text>
<text x="187" y="170.3">10V</text>
<text x="133.1" y="185">1%</text>
<text x="60.5" y="186.6">10V</text>
<text x="220" y="196.4">Title:</text>
<text x="287.6" y="196.9">REV</text>
<text x="205.3" y="201.5">A4</text>
<text x="213.4" y="202">Page Name:</text>
<text x="287.6" y="201.5">V1.4</text>
<text x="203.8" y="205.6">Date:</text>
<text x="212.4" y="205.4">Wednesday, March 27, 2024</text>
<text x="253" y="205.6">Sheet</text>
<text x="265.7" y="205.6">05</text>
<text x="273.3" y="205.6">of</text>
<text x="280.7" y="205.6">23</text>
</g>
<g font-size="2.3" fill="#004080">
<text x="60.7" y="24.3">CONFIG_3</text>
<text x="60.7" y="26.9">GND13</text>
<text x="60.7" y="29.4">GND14</text>
<text x="117.9" y="26.9">VBAT1</text>
<text x="117.9" y="29.4">VBAT2</text>
<text x="60.7" y="32">USB_D+</text>
<text x="60.7" y="34.5">USB_D-</text>
<text x="101.4" y="32">FULL_CARD_PWR_OFF#</text>
<text x="110.3" y="34.5">W_DISABLE1#</text>
<text x="254.8" y="32.7">VCC</text>
<text x="254.8" y="35.3">GND</text>
<text x="274.8" y="34.3" transform="rotate(-90 274.8 34.3)">GND_3</text>
<text x="277.4" y="34.3" transform="rotate(-90 277.4 34.3)">GND_4</text>
<text x="60.7" y="37">GND20</text>
<text x="117.9" y="37">LED1#</text>
<text x="254.8" y="37.8">RST</text>
<text x="254.8" y="40.3">VPP</text>
<text x="254.8" y="42.9">CLK</text>
<text x="254.8" y="45.4">I/O</text>
<text x="254.8" y="48">CD</text>
<text x="60.7" y="49.7">CONFIG_0</text>
<text x="60.7" y="52.3">WoWWAN#</text>
<text x="115.4" y="49.7">I2S_CLK</text>
<text x="115.4" y="52.3">I2S_TXD</text>
<text x="274.8" y="50.8" transform="rotate(-90 274.8 50.8)">GND_1</text>
<text x="277.4" y="50.8" transform="rotate(-90 277.4 50.8)">GND_2</text>
<text x="60.7" y="54.8">DPR</text>
<text x="60.7" y="57.4">GND9</text>
<text x="60.7" y="59.9">U3_TX-</text>
<text x="110.3" y="57.4">W_DISABLE2#</text>
<text x="115.4" y="54.8">I2S_RXD</text>
<text x="116.6" y="59.9">I2S_WA</text>
<text x="60.7" y="65">GND8</text>
<text x="60.7" y="62.4">U3_TX+</text>
<text x="111.5" y="62.4">SIM1_RESET</text>
<text x="114.1" y="65">SIM1_CLK</text>
<text x="60.7" y="70.1">U3_RX+</text>
<text x="60.7" y="67.5">U3_RX-</text>
<text x="112.8" y="67.5">SIM1_DATA</text>
<text x="114.1" y="70.1">SIM1_PWR</text>
<text x="60.7" y="72.6">GND7</text>
<text x="60.7" y="75.1">PERn0/SATA-B+</text>
<text x="60.7" y="77.7">PERp0/SATA-B-</text>
<text x="112.8" y="77.7">SIM2_DATA</text>
<text x="114.1" y="75.1">SIM2_DET</text>
<text x="115.4" y="72.6">I2C_SCL</text>
<text x="60.7" y="80.2">GND6</text>
<text x="60.7" y="82.8">PETn0/SATA-A-</text>
<text x="111.5" y="82.8">SIM2_RESET</text>
<text x="114.1" y="80.2">SIM2_CLK</text>
<text x="60.7" y="85.3">PETp0/SATA-A+</text>
<text x="60.7" y="87.8">GND5</text>
<text x="114.1" y="85.3">SIM2_PWR</text>
<text x="116.6" y="87.8">PERST#</text>
<text x="60.7" y="90.4">REFCLKN</text>
<text x="60.7" y="92.9">REFCLKP</text>
<text x="60.7" y="95.5">GND4</text>
<text x="112.8" y="95.5">RFFE_SCLK</text>
<text x="115.4" y="90.4">CLKREQ#</text>
<text x="115.4" y="92.9">PEWAKE#</text>
<text x="60.7" y="98">ANTCTL0</text>
<text x="60.7" y="100.5">ANTCTL1</text>
<text x="111.5" y="98">RFFE_SDATA</text>
<text x="114.1" y="100.5">I2S_MCLK</text>
<text x="60.7" y="103.1">LAA_TX_EN</text>
<text x="60.7" y="105.6">WL_TX_EN</text>
<text x="117.9" y="105.6">COEX1</text>
<text x="117.9" y="103.1">COEX2</text>
<text x="60.7" y="108.2">RESET#</text>
<text x="60.7" y="110.7">CONFIG_1</text>
<text x="60.7" y="113.2">GND3</text>
<text x="114.1" y="108.2">SIM1_DET</text>
<text x="115.4" y="110.7">I2C_SDA</text>
<text x="117.9" y="113.2">VBAT3</text>
<text x="60.7" y="118.3">CONFIG_2</text>
<text x="60.7" y="115.8">GND2</text>
<text x="117.9" y="115.8">VBAT4</text>
<text x="117.9" y="118.3">VBAT5</text>
<text x="80.8" y="123.7" transform="rotate(-90 80.8 123.7)">78</text>
<text x="90.9" y="123.7" transform="rotate(-90 90.9 123.7)">GND16</text>
<text x="96" y="123.7" transform="rotate(-90 96 123.7)">GND15</text>
<text x="69.4" y="160.2">VIN</text>
<text x="82.1" y="160.2">LX</text>
<text x="69.4" y="165.3">GND</text>
<text x="82.1" y="165.3">BS</text>
<text x="69.4" y="170.4">EN</text>
<text x="77" y="170.4">FB/OUT</text>
</g>
<g font-size="2.3" fill="#f00">
<text x="9.4" y="31.4">USB3_HOST1_DP</text>
<text x="9.4" y="33.9">USB3_HOST1_DM</text>
<text x="158.5" y="31.4">4G_PWREN_H</text>
<text x="158.5" y="33.9">4G_DISABLE</text>
<text x="186.2" y="37.5">SIM1_RESET</text>
<text x="187.5" y="42.3">SIM1_CLK</text>
<text x="187.5" y="44.8">SIM1_DATA</text>
<text x="187.5" y="47.4">SIM1_DET</text>
<text x="6.4" y="51.7">4G_WAKE_ON_HOST</text>
<text x="5.4" y="59.6">USB3_HOST1_SSTXN</text>
<text x="158.5" y="56.8">W_DISABLE</text>
<text x="5.4" y="62.1">USB3_HOST1_SSTXP</text>
<text x="136.4" y="65.7">SIM1_DATA</text>
<text x="136.4" y="63.1">SIM1_CLK</text>
<text x="136.4" y="60.6">SIM1_RESET</text>
<text x="6.1" y="67.4">USB3_HOST1_SSRXN</text>
<text x="6.1" y="70">USB3_HOST1_SSRXP</text>
<text x="10.7" y="74.8">PCIE20_RXN_1</text>
<text x="10.7" y="77.3">PCIE20_RXP_1</text>
<text x="11" y="82.4">PCIE20_TXN_1</text>
<text x="10.7" y="85">PCIE20_TXP_1</text>
<text x="136.2" y="88.5">PCIE30X1_CLKREQn_3V3_L 22R</text>
<text x="136.4" y="86">PCIE30X1_PERSTn_3V3_L</text>
<text x="189.3" y="87.5">PCIE20-PERSTN</text>
<text x="8.2" y="92.6">PCIE20_REFCLKP</text>
<text x="8.2" y="90">PCIE20_REFCLKN</text>
<text x="136.2" y="91.1">PCIE30X1_WAKEn_3V3_L</text>
<text x="189" y="90">PCIE20-CLKREQN</text>
<text x="189.3" y="92.8">PCIE20-WAKEN</text>
<text x="14.8" y="107.8">4G_RESET</text>
<text x="136.4" y="106.3">SIM1_DET</text>
<text x="9.2" y="176.4">PCIE_PWREN_H</text>
</g>
<text font-size="2.3" fill="#00f" x="82.1" y="41.1">PCIE M.2 NGFF</text>
<text font-size="2.2" fill="#00f" x="82.1" y="43.3">E-KEY SOCKET</text>
<text font-size="2.2" x="204" y="196.9">Size</text>
<text font-size="2.1" x="102.4" y="176.7">FB=0.6V</text>
<g font-size="1.8">
<text x="31.7" y="1.9">5</text>
<text x="90.1" y="1.9">4</text>
<text x="148.5" y="1.9">3</text>
<text x="206.8" y="1.9">2</text>
<text x="265.2" y="1.9">1</text>
<text x=".7" y="29.8">D</text>
<text x="295.1" y="29.8">D</text>
<text x=".7" y="80.9">C</text>
<text x="295.1" y="80.9">C</text>
<text x=".7" y="132.1">B</text>
<text x="295.1" y="132.1">B</text>
<text x=".7" y="183.3">A</text>
<text x="295.1" y="183.3">A</text>
<text x="31.7" y="209.2">5</text>
<text x="90.1" y="209.2">4</text>
<text x="148.5" y="209.2">3</text>
<text x="206.8" y="209.2">2</text>
<text x="265.2" y="209.2">1</text>
</g>
</svg>
